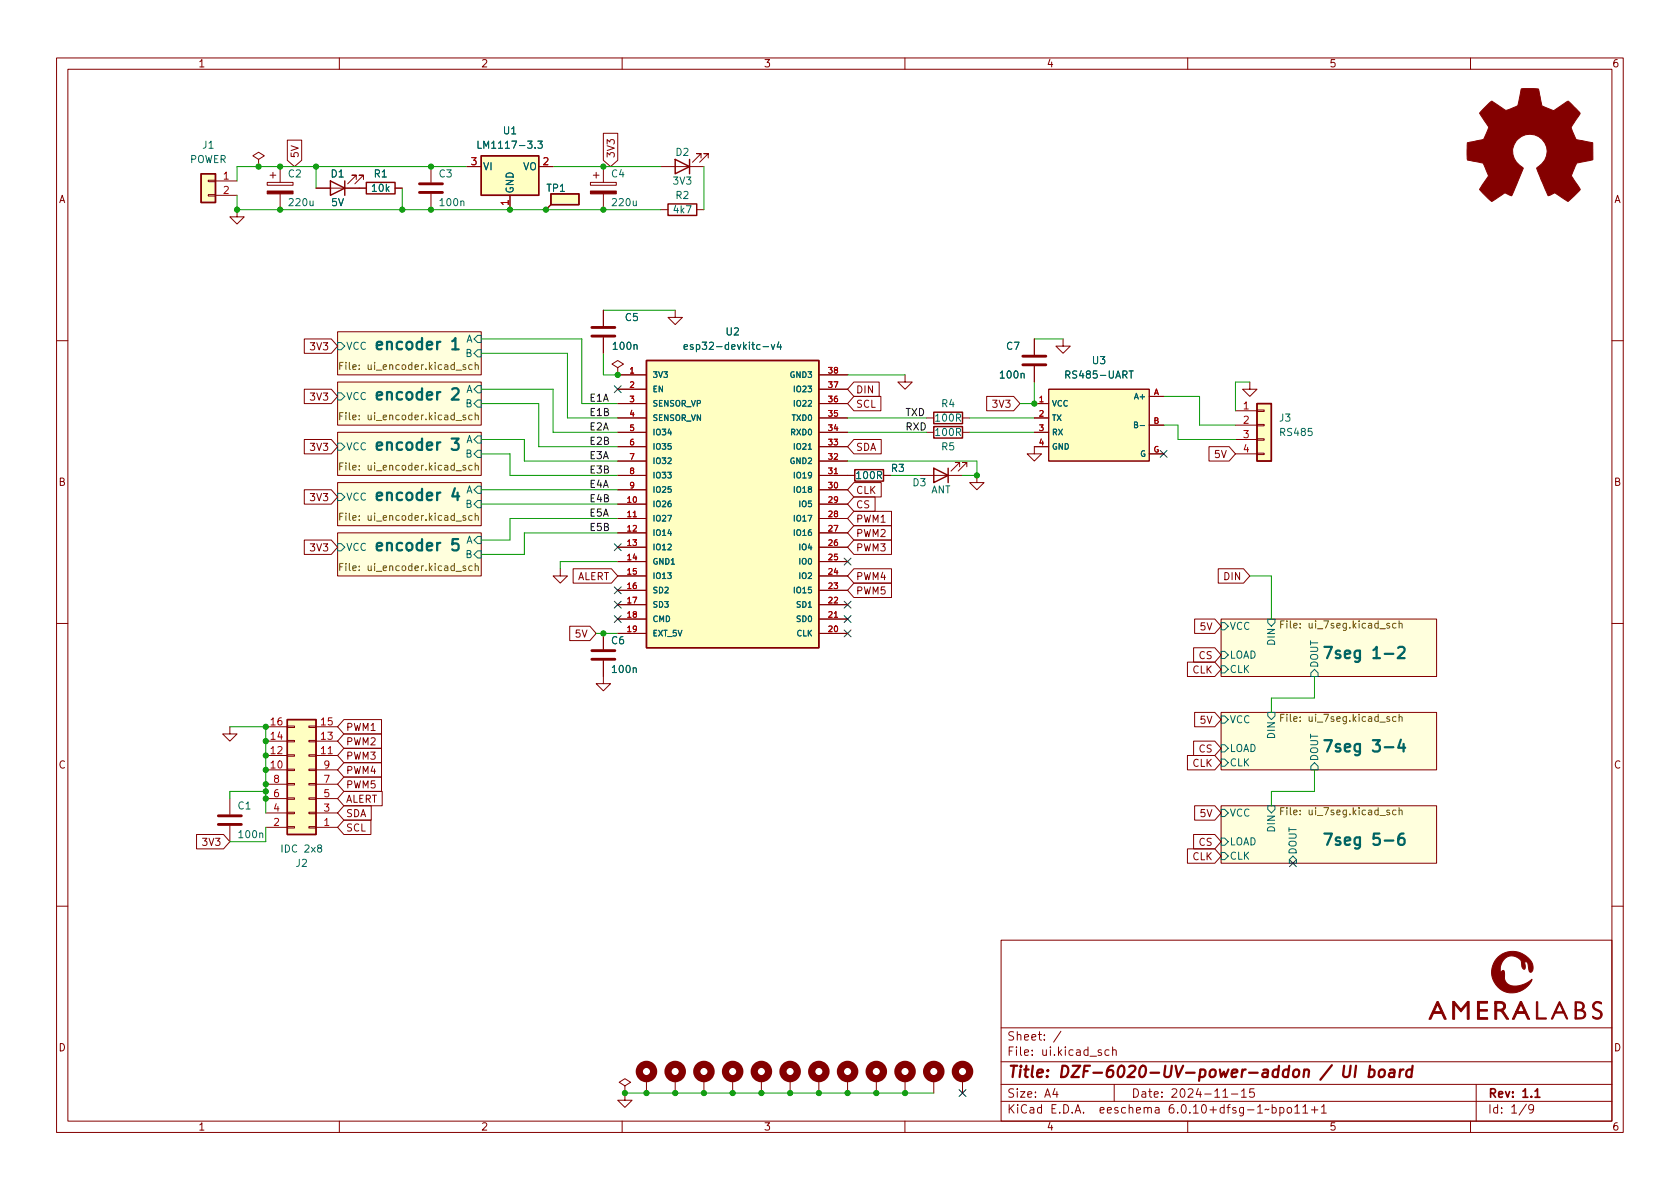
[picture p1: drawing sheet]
<svg xmlns="http://www.w3.org/2000/svg" width="297mm" height="210mm" viewBox="0 0 297 210" stroke-linecap="round" stroke-linejoin="round" font-family="sans-serif">
<g fill="none" stroke="#840000" stroke-width=".18">
<path d="M10 10.2h277v190.1h-277zM12 12.2h273v186.1h-273zM60 10.2v2M110 10.2v2M160 10.2v2M210 10.2v2M260 10.2v2M36.8 34.4h1.3v.3h-1.3zM36.8 31.9h1.3v.2h-1.3zM38.1 32h3.8M38.1 34.5h3.8M41.9 37.1v1.2h1.3l-1.3 1.3-1.3-1.3h1.3"/>
<path d="M45.7 28.2l1-.6-1-.7-1 .7 1 .6v1.3M45.7 29.5h.1M47.2 32.3h4.6v.5h-4.6zM47.8 31h1M48.3 30.5v1M49.5 29.5v2.8M49.5 34.3v2.8M50.8 24.8h2.5v3.5l-1.2 1.2-1.3-1.2zM55.9 33.3h8.9M63 31.7v-.7h-.8h.8l-1.5 1.5M64.3 31.7v-.7h-.8h.8l-1.6 1.5M69.8 33.3h1.3"/>
<path d="M76.2 29.5v2.8M76.2 34.3v2.8M82.5 29.5h2.6M90.2 34.5v2.6M95.2 29.5h2.6M96.5 37.1h.1M104.4 32.3h4.6v.5h-4.6zM104.9 31h1M105.4 30.5v1M106.7 23.6h2.5v4.7l-1.3 1.2-1.2-1.2zM106.7 29.5v2.8M106.7 34.3v2.8"/>
<path d="M116.8 29.5h7.7M116.8 37.1h1.3M123.2 37.1h1.3M124 27.9v-.7h-.8h.8l-1.6 1.5M125.2 27.9v-.7h-.7h.7l-1.5 1.5M53.8 59.9h4.8l1.1 1.3-1.1 1.3h-4.8zM59.7 58.7h25.4v7.6h-25.4zM106.7 54.9v2.8M106.7 59.7v2.8M119.4 54.9v1.2h1.2l-1.2 1.3-1.3-1.3h1.3M182.9 59.9v2.8M188 59.9v1.3h1.2l-1.2 1.3-1.3-1.3h1.3"/>
<path d="M10 60.2h2M53.8 77.7h4.8l1.1 1.3-1.1 1.3h-4.8zM53.8 68.8h4.8l1.1 1.3-1.1 1.3h-4.8zM59.7 67.6h25.4v7.6h-25.4zM59.7 76.4h25.4v7.7h-25.4zM109.2 65l1-.6-1-.7-1 .7 1 .6v1.3M109.2 66.3h.1M109.2 66.3h5.1M109.2 68.8h5.1M109.2 71.4h5.1M109.2 79h5.1M109.2 76.4h5.1"/>
<path d="M109.2 73.9h5.1M144.8 66.3h5.1M144.8 68.8h5.1M144.8 71.4h5.1M144.8 79h5.1M144.8 76.4h5.1M144.8 73.9h5.1M151 77.7h4.8v2.6h-4.8l-1.1-1.3zM151 70.1h4.7v2.5h-4.7l-1.1-1.2zM151 67.6h4.4v2.5h-4.4l-1.1-1.3zM160 66.3v1.3h1.3l-1.3 1.2-1.3-1.2h1.3M163.8 76.4h1.3"/>
<path d="M163.8 73.9h1.3M170.2 76.4h1.2M170.2 73.9h1.2M174.5 70.1h4.7l1.1 1.3-1.1 1.2h-4.7zM182.9 71.4h2.5M182.9 76.4h2.5M182.9 73.9h2.5M182.9 64.8v2.8M185.4 68.8h17.8v12.7h-17.8zM185.4 79h-2.5v1.3h1.2l-1.2 1.2-1.3-1.2h1.3M203.2 70.1h2.5M203.2 75.2h2.5"/>
<path d="M213.8 79h3.5l1.1 1.3-1.1 1.2h-3.5zM218.4 75.2h3.8M218.4 72.6h3.8M218.4 77.7h3.8M221 67.6v1.2h1.2l-1.2 1.3-1.3-1.3h1.3M222.2 77.6h1.3v.2h-1.3zM222.2 75.1h1.3v.2h-1.3zM222.2 72.5h1.3v.3h-1.3zM285 60.2h2M53.8 86.6h4.8l1.1 1.3-1.1 1.2h-4.8zM53.8 95.5h4.8l1.1 1.3-1.1 1.2h-4.8zM59.7 94.2h25.4v7.6h-25.4z"/>
<path d="M59.7 85.3h25.4v7.7h-25.4zM109.2 89.1h5.1M109.2 91.7h5.1M109.2 94.2h5.1M109.2 96.8h5.1M109.2 99.3h5.1M109.2 86.6h5.1M109.2 84.1h5.1M109.2 81.5h5.1M144.8 89.1h5.1M144.8 91.7h5.1M144.8 94.2h5.1"/>
<path d="M144.8 96.8h5.1M144.8 99.3h5.1M144.8 86.6h5.1M144.8 84.1h6.3M144.8 81.5h5.1M151 87.9h3.7v2.5h-3.7l-1.1-1.3zM151 90.4h6.6v2.6h-6.6l-1.1-1.3zM151 85.3h4.8v2.6h-4.8l-1.1-1.3zM151 93h6.6v2.5h-6.6l-1.1-1.3zM151 95.5h6.6v2.5h-6.6l-1.1-1.2zM156.2 84.1h1.3M162.6 84.1h7.6"/>
<path d="M169.7 82.5v-.7h-.8h.8l-1.6 1.5M170.9 82.5v-.7h-.7h.7l-1.5 1.5M172.7 84.1v1.2h1.3l-1.3 1.3-1.3-1.3h1.3M203.2 80.3h2.5M218.4 80.3h3.8M222.2 80.1h1.3v.3h-1.3zM10 110.2h2M99.1 100.6v1.2h1.2l-1.2 1.3-1.3-1.3h1.3M100.7 110.7h3.6l1.1 1.3-1.1 1.3h-3.6zM101.3 100.6h6.8l1.1 1.2-1.1 1.3h-6.8zM106.7 116.8v4.1h1.2l-1.2 1.3-1.3-1.3h1.3M106.7 112v2.8"/>
<path d="M109.2 101.8h5.1M109.2 104.4h5.1M109.2 106.9h5.1M109.2 109.5h5.1M109.2 112h5.1M144.8 101.8h5.1M144.8 104.4h5.1M144.8 106.9h5.1M144.8 109.5h5.1M144.8 112h5.1M151 103.1h6.6v2.6h-6.6l-1.1-1.3zM151 100.6h6.6v2.5h-6.6l-1.1-1.3z"/>
<path d="M210 117.1h4.8l1.1 1.3-1.1 1.2h-4.8zM211 114.5h3.8l1.1 1.3-1.1 1.3h-3.8zM211.2 109.5h3.6l1.1 1.2-1.1 1.3h-3.6zM215.4 100.6h4.5l1.1 1.2-1.1 1.3h-4.5zM215.9 109.5h38.1v10.1h-38.1zM285 110.2h2M40.6 128.5v1.3h1.3l-1.3 1.3-1.2-1.3h1.2M47 136.1h3.8M47 133.6h3.8M47 131.1h3.8M47 128.5h3.8M47 138.7h3.8"/>
<path d="M50.8 128.4h1.3v.2h-1.3zM50.8 130.9h1.3v.3h-1.3zM50.8 133.5h1.3v.2h-1.3zM50.8 136h1.3v.3h-1.3zM50.8 138.6h1.3v.2h-1.3zM54.6 128.4h1.3v.2h-1.3zM54.6 130.9h1.3v.3h-1.3zM54.6 133.5h1.3v.2h-1.3zM54.6 136h1.3v.3h-1.3zM54.6 138.6h1.3v.2h-1.3zM55.9 136.1h3.8M55.9 133.6h3.8"/>
<path d="M55.9 131.1h3.8M55.9 128.5h3.8M55.9 138.7h3.8M60.8 134.9h6.7v2.5h-6.7l-1.1-1.3zM60.8 139.9h6.8v2.6h-6.8l-1.1-1.3zM60.8 137.4h6.7v2.5h-6.7l-1.1-1.2zM60.8 129.8h6.7v2.5h-6.7l-1.1-1.2zM60.8 127.2h6.7v2.6h-6.7l-1.1-1.3zM60.8 132.3h6.7v2.6h-6.7l-1.1-1.3zM210 133.6h4.8l1.1 1.3-1.1 1.2h-4.8zM211 131.1h3.8l1.1 1.2-1.1 1.3h-3.8zM211.2 126h3.6l1.1 1.2-1.1 1.3h-3.6z"/>
<path d="M215.9 126h38.1v10.1h-38.1zM34.8 147.6h4.7l1.1 1.2-1.1 1.3h-4.7zM40.6 141.2v2.8M40.6 146v2.8M47 146.3h3.8M47 143.8h3.8M47 141.2h3.8M50.8 141.1h1.3v.2h-1.3zM50.8 143.6h1.3v.3h-1.3zM50.8 146.2h1.3v.2h-1.3zM54.6 141.1h1.3v.2h-1.3zM54.6 143.6h1.3v.3h-1.3z"/>
<path d="M54.6 146.2h1.3v.2h-1.3zM55.9 146.3h3.8M55.9 143.8h3.8M55.9 141.2h3.8M60.8 142.5h4.8v2.5h-4.8l-1.1-1.2zM60.8 145h4.8v2.6h-4.8l-1.1-1.3zM210 150.1h4.8l1.1 1.3-1.1 1.2h-4.8zM211 147.6h3.8l1.1 1.2-1.1 1.3h-3.8zM211.2 142.5h3.6l1.1 1.3-1.1 1.2h-3.6zM215.9 142.5h38.1v10.1h-38.1zM10 160.2h2M177 166.3h108v32h-108z"/>
<path d="M285 160.2h2M60 198.3v2M110 198.3v2M110.5 192l1-.6-1-.7-1 .7 1 .6v1.3M110.5 193.3h.1M110.5 193.3v1.3h1.3l-1.3 1.2-1.3-1.2h1.3M114.3 190.7v2.6M119.4 190.7v2.6M124.5 190.7v2.6M129.5 190.7v2.6M134.6 190.7v2.6M139.7 190.7v2.6"/>
<path d="M144.8 190.7v2.6M149.9 190.7v2.6M154.9 190.7v2.6M160 198.3v2M160 190.7v2.6M165.1 190.7v2.6M170.2 190.7v2.6M177 194.8h108M177 191.8h108M177 187.8h108M177 181.8h108M186.5 192.5l-.4 1h1"/>
<path d="M186.9 193v1M187.6 182.4l-1.3 1.9M194.7 185.7l-.3-.1-.3 .2 .1 .3 .5 .1v.4h-.6M196.1 185.7l-.5-.1-.2 .3v.4l.1 .3h.6M196.7 185.8l.2-.2 .4 .1 .1 .9M196.7 185.1v1.5M197 191.8v3M210 198.3v2M216.2 194h.9M217.7 193.5h1.2M219.5 193l.4-.5v1.5M219.5 194h.9"/>
<path d="M221.7 192.5h-.7l-.1 .7 .2-.1 .5 .1 .2 .2-.1 .5-.2 .1-.6-.1M224.4 196.1l-.3 .2-.2-.2-.3 .2M224.9 195.9l.5-.1 .2 .3v.4l-.1 .3h-.6M224.9 195.3v1.5M226.3 195.9l.4-.1 .3 .3v.4l-.1 .3h-.6M226.3 195.8v1.5M227.7 195.9l.4-.1 .3 .3v.4l-.3 .3h-.4l-.1-.3v-.4zM228.9 195.8l.5-.5v1.5M228.9 196.8h.9M230.4 195.8l.4-.5v1.5M230.4 196.8h.8M231.9 196.3h1.1"/>
<path d="M232.4 195.7v1.1M233.6 195.8l.5-.5v1.5M233.6 196.8h.9M260 198.3v2M261 191.8v6.5M269.9 195.3l-1.3 1.9M271.2 196l-.3 .3h-.3l-.3-.3 .1-.6 .5-.1 .2 .2a.99 .99 0 0 1-.4 1.3h-.3"/>
</g>
<path d="M271.4 193l.4-.5v1.5M271.4 194h.9" fill="none" stroke="#840000" stroke-width=".3"/>
<path d="M237.7 188.5l-.2 1.6 .1 .3a.66 .66 0 0 0 1-.3l.2-1.6M239.8 188.5l-.3 2M242.1 189.2l.2-.1 .6 .1 .2 .3-.1 .6a.66 .66 0 0 1-1 .3M242.2 188.5l-.2 2M243.9 189.3a.52 .52 0 0 1 .6-.2 .52 .52 0 0 1 .4 .4l-.1 .6a.55 .55 0 0 1-.5 .4 .55 .55 0 0 1-.5-.4zM245.8 189.2l.2-.1 .5 .1v1.3M246.6 189.6l-.7 .1a.4 .4 0 0 0-.3 .3 .4 .4 0 0 0 .2 .5l.7-.1M247.6 189.1l-.2 1.4M248.2 189.1l-.4 .1-.3 .3M249.7 189.2a.66 .66 0 0 0-1 .3l-.1 .6 .2 .3 .1 .1 .6-.1M249.8 188.5l-.3 2" fill="none" stroke="#840000" stroke-width=".4"/>
<g fill="#ffd" stroke="#ffd" stroke-width=".18">
<path d="M59.7 58.7h25.4v7.6h-25.4z"/>
<path d="M59.7 94.2h25.4v7.6h-25.4z"/>
<path d="M59.7 85.3h25.4v7.7h-25.4z"/>
<path d="M59.7 67.6h25.4v7.6h-25.4z"/>
<path d="M59.7 76.4h25.4v7.7h-25.4z"/>
<path d="M215.9 142.5h38.1v10.1h-38.1z"/>
<path d="M215.9 126h38.1v10.1h-38.1z"/>
<path d="M215.9 109.5h38.1v10.1h-38.1z"/>
</g>
<g fill="none" stroke="#006464" stroke-width=".18">
<path d="M84.5 25v1.2h.6M95.1 25h.8l-.4 .4 .3 .2v.5l-.2 .1-.5-.1M84.5 59.3h.6v1.3h-.6l-.7-.7zM59.7 60.6h.6l.7 .6-.7 .6h-.6zM59.7 69.5h.6l.7 .6-.7 .6h-.6zM59.7 78.4h.6l.7 .6-.7 .6h-.6zM84.5 61.8h.6v1.3h-.6l-.7-.6zM84.5 68.2h.6v1.3h-.6l-.7-.7zM84.5 70.7h.6v1.3h-.6l-.7-.6zM84.5 77.1h.6v1.3h-.6l-.7-.7zM84.5 79.6h.6v1.3h-.6l-.7-.6zM121 61.4l.6-.2-.1-.2-.4-.1-.1 .2v.6h.5"/>
<path d="M136.4 60.9l.3 .9 .3-.9M137.7 60.5l-.3 .9h.8M138 60.9v.9M199.6 65.6h.8M200.6 75.1h.4l.1-.4-.5-.1v1h.4l.2-.3-.3-.2M59.7 96.1h.6l.7 .7-.7 .6h-.6zM59.7 87.2h.6l.7 .7-.7 .6h-.6zM84.5 94.9h.6v1.2h-.6l-.7-.6zM84.5 97.4h.6v1.3h-.6l-.7-.7zM84.5 86h.6v1.2h-.6l-.7-.6zM84.5 88.5h.6v1.3h-.6l-.7-.7zM215.9 115.2h.6l.7 .6-.7 .7h-.6z"/>
<path d="M215.9 117.7h.6l.7 .7-.7 .6h-.6zM215.9 110.1h.6l.7 .6-.7 .7h-.6zM224.2 109.5h1.2v.6l-.6 .6-.6-.6zM232.4 118.4l.6 .6v.6h-1.2v-.6zM215.9 131.7h.6l.7 .6-.7 .7h-.6zM215.9 134.2h.6l.7 .7-.7 .6h-.6zM215.9 126.6h.6l.7 .6-.7 .7h-.6zM224.2 126h1.2v.6l-.6 .6-.6-.6zM232.4 134.9l.6 .6v.6h-1.2v-.6zM215.9 148.2h.6l.7 .6-.7 .7h-.6zM215.9 150.7h.6l.7 .7-.7 .6h-.6zM215.9 143.1h.6l.7 .7-.7 .6h-.6z"/>
<path d="M224.2 142.5h1.2v.6l-.6 .7-.6-.7zM228.6 151.4l.6 .6v.6h-1.2v-.6z"/>
</g>
<path d="M80 61.8h1.1M234.2 114.4h1.3l-.9 2M247.2 114.6l.3-.2h.5a.54 .54 0 0 1 .3 .8l-1.2 1.2h1.3M234.2 130.9h1.3l-.9 2M247.7 130.8l-.5 1.4h1.3M248.2 131.6v1.3M234.2 147.4h1.3l-.9 2M248.2 147.4a.79 .79 0 0 0-1 .9v.7l.2 .3 .6 .1 .3-.2 .1-.7-.2-.2-.6-.1-.4 .3" fill="none" stroke="#006464" stroke-width=".4"/>
<g fill="none" stroke="#725600" stroke-width=".18">
<path d="M60.1 64.7h.4M60.1 73.6h.4M60.7 64.1h-.6v1.2M60.7 73h-.6v1.2M83.5 64.6l-.4-.1-.2 .2 .1 .6h.5M83.5 73.4h-.4l-.2 .2 .1 .6h.5M84 64.6l.2-.1 .3 .1 .1 .7M84 73.5l.2-.1h.3l.1 .8M84 64.1v1.2M84 73v1.2M60.1 91.3h.4M60.1 82.5h.4"/>
<path d="M60.7 99.6h-.6v1.3M60.7 90.7h-.6v1.3M60.7 81.9h-.6v1.2M83.5 91.2h-.4l-.2 .2 .1 .6h.5M83.5 82.3h-.4l-.2 .2 .1 .6h.5M84 91.3l.2-.1h.3l.1 .8M84 82.4l.2-.1h.3l.1 .8M84 81.9v1.2M84 90.7v1.3M84 99.6v1.3M60.1 100.2h.4M83.5 100.1h-.4l-.2 .2 .1 .5h.5"/>
<path d="M84 100.2l.2-.1h.3l.1 .8M226.4 110.4h.5M227 109.8h-.6v1.3M246.8 110.3l-.3-.1-.3 .3 .1 .5h.5M247.4 110.3l.1-.1 .4 .1v.8M247.4 109.8v1.3M226.4 126.9h.5M227 126.3h-.6v1.3M246.8 126.8l-.3-.1-.3 .3 .1 .5h.5M247.4 126.8l.1-.1 .4 .1v.8M247.4 126.3v1.3M226.4 143.4h.5"/>
<path d="M227 142.8h-.6v1.3M246.8 143.3l-.3-.1-.3 .3 .1 .5h.5M247.4 143.4l.1-.2 .4 .1v.8M247.4 142.8v1.3"/>
</g>
<g fill="#ffffc2" stroke="#ffffc2" stroke-width=".18">
<path d="M114.3 63.7h30.5v50.8h-30.5z"/>
<path d="M85.1 27.6h10.1v6.9h-10.1z"/>
<path d="M185.4 68.8h17.8v12.7h-17.8z"/>
<path d="M222.2 71.4h2.6v10.1h-2.6z"/>
<path d="M35.6 30.7h2.5v5.1h-2.5z"/>
<path d="M97.4 34.3h5v1.9h-5z"/>
<path d="M50.8 127.2h5.1v20.4h-5.1z"/>
</g>
<g fill="none" stroke="#840000" stroke-width=".25">
<path d="M35.6 30.7h2.5v5.1h-2.5zM58.4 32l2.6 1.3-2.6 1.2zM61 32v2.5M64.8 32.3h5v2h-5zM85.1 27.6h10.1v6.9h-10.1zM97.4 34.3h5v1.9h-5zM97.4 36.2l-.9 .9M118.1 36.1h5.1v2h-5.1zM119.4 28.2l2.5 1.3-2.5 1.2zM121.9 28.2v2.5M114.3 63.7h30.5v50.8h-30.5zM165.1 75.4h5.1v2.1h-5.1z"/>
<path d="M165.1 72.9h5.1v2h-5.1zM222.2 71.4h2.6v10.1h-2.6zM151.1 83.1h5.1v2h-5.1zM165.1 82.8l2.5 1.3-2.5 1.2zM167.6 82.8v2.5M50.8 127.2h5.1v20.4h-5.1z"/>
</g>
<g fill="#840000" stroke="#840000" stroke-width=".18">
<path d="M262.3 19.3l1.5-1.4 2.3 1.6a4.7 4.7 0 0 0 2.3-.8l.6-3h2.9a.92 .92 0 0 1 .3 1l.4 2 2.1 .9 2.4-1.7a.97 .97 0 0 1 .9 .6l1.4 1.6-1.5 2.3-.1 .2 .2 .6 .7 1.5 2.9 .5v3l-2.8 .6-.9 2.3 1.5 2.4-1.5 1.5a.81 .81 0 0 1-.8 .6l-2.2-1.5-1.2 .5-2-4.9a3.1 3.1 0 0 0 1.8-3.4 3.1 3.1 0 0 0-3-2.6 3.1 3.1 0 0 0-3 2.5 3.1 3.1 0 0 0 1.7 3.4l.1 .1-2 4.9-1.1-.4a3.5 3.5 0 0 0-1.6 .9l-.8 .5-2.1-2a.93 .93 0 0 1 .4-.9l1.1-1.6-.9-2.1a3.7 3.7 0 0 0-1.9-.5l-1-.3v-2.8a.87 .87 0 0 1 .9-.3l2-.5 .6-1.3a.82 .82 0 0 0 .1-1.2l-1.4-2.1z"/>
<path d="M47.2 33.8h4.6v.5h-4.6z"/>
<path d="M104.4 33.8h4.6v.5h-4.6z"/>
<path d="M271.6 177.1h.3v2.9h1.5v.2h-1.8z"/>
<path d="M261.2 177.1h1.8v.3h-1.4v1.1h1.4v.3h-1.4v1.1l1.4 .1v.2h-1.8z"/>
<path d="M256.8 177.1h.3l1.2 1.4 1.2-1.4h.3v3.1h-.4v-2.6l-1.1 1.3-1.1-1.3v2.6h-.4z"/>
<path d="M254.1 177.1h.2l1.4 3.1h-.3l-.5-1h-1.4l-.5 1h-.3l.6-1.3h1.5l-.6-1.2-.6 1.2h-.3z"/>
<path d="M268.8 177.1h.2l1.5 3.1h-.4l-.5-1h-1.4l-.5 1h-.3l.6-1.3h1.5l-.6-1.2-.6 1.2h-.3z"/>
<path d="M278.5 177.1h.4a.82 .82 0 0 1 1.1 .4 .82 .82 0 0 1-.3 1.1 .82 .82 0 0 1 .7 1 .82 .82 0 0 1-1.1 .6h-.8v-.2h.7a.67 .67 0 0 0 .9-.6 .67 .67 0 0 0-.9-.7h-.5v1.3h-.2v-1.4a1.27 1.27 0 0 0 1.3-.5 .64 .64 0 0 0-.7-.8h-.4v1.3h-.2z"/>
<path d="M264.3 177.1h.6a.92 .92 0 0 1 1 .3 .92 .92 0 0 1 .1 1l-.3 .3 1 1.5h-.3l-.6-.8a.98 .98 0 0 0-1.2-.6v1.4h-.3v-2.8h.3v1.1a.97 .97 0 0 0 1.3-.6 .63 .63 0 0 0-.9-.5h-.7z"/>
<path d="M275.7 177.1l1.5 3.1a.32 .32 0 0 1-.4-.4l-.3-.7-1.5 .1-.5 1h-.2l.5-1.3h1.6l-.6-1.3-.7 1.3h-.3z"/>
<path d="M281.8 177.3a.98 .98 0 0 1 1.4 .1l-.1 .1a.71 .71 0 0 0-.8-.2 .71 .71 0 0 0-.4 .8l.3 .3a1.27 1.27 0 0 1 1.1 1.1 .92 .92 0 0 1-.7 .7 .92 .92 0 0 1-1-.4v-.1a.79 .79 0 0 0 .8 .3 .79 .79 0 0 0 .6-.5 .7 .7 0 0 0-.7-.8 .82 .82 0 0 1-.7-.5 .82 .82 0 0 1 .2-.9z"/>
<path d="M264.9 169.2a3.8 3.8 0 0 1 6.1 1.6 .79 .79 0 0 1-.4 1.1 1.76 1.76 0 0 1-.4-1.4 .33 .33 0 0 0-.2-.4 .33 .33 0 0 0-.4 .2 .78 .78 0 0 1-.2 1.1l-.2-.3-.2-.5a1.27 1.27 0 0 0-1.1-1.4 2.15 2.15 0 0 0-2.6 2.1v.7a.35 .35 0 0 1 .3-.3 .35 .35 0 0 1 .4 .1v.4a1.75 1.75 0 0 0 2.2 2.2 4.6 4.6 0 0 0 2.7-1.2 3.7 3.7 0 0 1-5.5 1.8 3.7 3.7 0 0 1-.5-5.8z"/>
</g>
<path d="M74.2 34h4M74.2 32.5h4M104.6 59.4h4.1M104.6 57.9h4.1M180.8 64.5h4.1M180.8 63h4.1M104.6 116.6h4.1M104.6 115.1h4.1M38.6 145.8h4.1M38.6 144.3h4.1" fill="none" stroke="#840000" stroke-width=".51"/>
<g fill="none" stroke="#840000" stroke-width="1.3">
<circle cx="114.3" cy="189.5" r="1.27"/>
<circle cx="119.4" cy="189.5" r="1.27"/>
<circle cx="124.5" cy="189.5" r="1.27"/>
<circle cx="129.5" cy="189.5" r="1.27"/>
<circle cx="134.6" cy="189.5" r="1.27"/>
<circle cx="139.7" cy="189.5" r="1.27"/>
<circle cx="144.8" cy="189.5" r="1.27"/>
<circle cx="149.9" cy="189.5" r="1.27"/>
<circle cx="154.9" cy="189.5" r="1.27"/>
<circle cx="160" cy="189.5" r="1.27"/>
<circle cx="165.1" cy="189.5" r="1.27"/>
<circle cx="170.2" cy="189.5" r="1.27"/>
</g>
<g fill="none" stroke="#009600" stroke-width=".18">
<path d="M41.9 34.5v2.6h74.9M55.9 29.5v3.8M71.1 33.3v3.8M82.5 29.5h-40.6v2.5M97.8 29.5h19M124.5 29.5v7.6M85.1 59.9h17.8v11.5h6.3M106.7 54.9h12.7M182.9 59.9h5.1M85.1 68.8h12.7v7.6h11.4M85.1 77.7h7.6v3.8h16.5M85.1 62.5h15.2v11.4h8.9"/>
<path d="M85.1 71.4h10.1v7.6h14M106.7 62.5v3.8h2.5M149.9 76.4h13.9M149.9 73.9h13.9M149.9 66.3h10.1M171.4 76.4h11.5M171.4 73.9h11.5M182.9 67.6v3.8h-2.6M205.7 70.1h6.4v5.1h6.3M205.7 75.2h2.6v2.5h10.1M221 67.6h-2.6v5M85.1 80.3h5.1v3.8h19"/>
<path d="M85.1 86.6h24.1M85.1 89.1h24.1M109.2 99.3h-10.1v1.3M109.2 91.7h-19v3.8h-5.1M109.2 94.2h-16.5v3.8h-7.6M149.9 81.5h22.8v2.6h-2.5M157.5 84.1h5.1M105.4 112h3.8M221 101.8h3.8v7.7M232.4 119.6v3.8h-7.6v2.6M40.6 128.5h6.4v15.3M47 139.9h-6.4v1.3"/>
<path d="M232.4 136.1v3.8h-7.6v2.6M47 146.3v2.5h-6.4M110.5 193.3h54.6"/>
</g>
<g fill="none" stroke="#000084" stroke-width=".18">
<path d="M108.6 68.2l1.2 1.2M109.8 68.2l-1.2 1.2M205.1 79.6l1.2 1.3M206.3 79.6l-1.2 1.3M108.6 96.2l1.2 1.2M109.8 96.2l-1.2 1.2M149.3 98.7l1.2 1.2M150.5 98.7l-1.2 1.2M108.6 108.9l1.2 1.2M108.6 103.8l1.2 1.2M108.6 106.3l1.2 1.2M109.8 108.9l-1.2 1.2"/>
<path d="M109.8 103.8l-1.2 1.2M109.8 106.3l-1.2 1.2M149.3 106.3l1.2 1.2M149.3 111.4l1.2 1.2M149.3 108.9l1.2 1.2M150.5 106.3l-1.2 1.2M150.5 111.4l-1.2 1.2M150.5 108.9l-1.2 1.2M228 152l1.2 1.3M229.2 152l-1.2 1.3M169.6 192.7l1.2 1.2M170.8 192.7l-1.2 1.2"/>
</g>
<g fill="#009600" stroke="#009600" stroke-width=".18">
<circle cx="47" cy="141.2" r=".46"/>
<circle cx="47" cy="138.7" r=".46"/>
<circle cx="47" cy="139.9" r=".46"/>
<circle cx="47" cy="128.5" r=".46"/>
<circle cx="47" cy="131.1" r=".46"/>
<circle cx="47" cy="136.1" r=".46"/>
<circle cx="106.7" cy="112" r=".46"/>
<circle cx="47" cy="133.6" r=".46"/>
<circle cx="41.9" cy="37.1" r=".46"/>
<circle cx="49.5" cy="37.1" r=".46"/>
<circle cx="71.1" cy="37.1" r=".46"/>
<circle cx="45.7" cy="29.5" r=".46"/>
<circle cx="55.9" cy="29.5" r=".46"/>
<circle cx="49.5" cy="29.5" r=".46"/>
<circle cx="76.2" cy="29.5" r=".46"/>
<circle cx="76.2" cy="37.1" r=".46"/>
<circle cx="96.5" cy="37.1" r=".46"/>
<circle cx="90.2" cy="37.1" r=".46"/>
<circle cx="106.7" cy="37.1" r=".46"/>
<circle cx="109.2" cy="66.3" r=".46"/>
<circle cx="106.7" cy="29.5" r=".46"/>
<circle cx="160" cy="193.3" r=".46"/>
<circle cx="182.9" cy="71.4" r=".46"/>
<circle cx="172.7" cy="84.1" r=".46"/>
<circle cx="139.7" cy="193.3" r=".46"/>
<circle cx="144.8" cy="193.3" r=".46"/>
<circle cx="149.9" cy="193.3" r=".46"/>
<circle cx="119.4" cy="193.3" r=".46"/>
<circle cx="124.5" cy="193.3" r=".46"/>
<circle cx="129.5" cy="193.3" r=".46"/>
<circle cx="134.6" cy="193.3" r=".46"/>
<circle cx="110.5" cy="193.3" r=".46"/>
<circle cx="114.3" cy="193.3" r=".46"/>
<circle cx="154.9" cy="193.3" r=".46"/>
</g>
<g font-size="2.8" fill="#006464">
<text x="67.3" y="61.9">encoder 1</text>
<text x="67.3" y="70.8">encoder 2</text>
<text x="67.3" y="79.6">encoder 3</text>
<text x="67.3" y="88.5">encoder 4</text>
<text x="67.3" y="97.4">encoder 5</text>
<text x="235.7" y="116.5">7seg 1-2</text>
<text x="235.7" y="133">7seg 3-4</text>
<text x="235.7" y="149.5">7seg 5-6</text>
</g>
<text font-size="2.8" fill="#840000" x="178" y="190.6">Title: DZF-6020-UV-power-addon / UI board</text>
<g font-size="2.1" fill="#840000">
<text x="178" y="184">Sheet: /</text>
<text x="178" y="186.7">File: ui.kicad_sch</text>
<text x="178" y="196.9">KiCad E.D.A. eeschema 6.0.10+dfsg-1~bpo11+1</text>
<text x="178" y="194.1">Size: A4</text>
<text x="200" y="194.1">Date: 2024-11-15</text>
<text x="263" y="194.1">Rev: 1.1</text>
<text x="263" y="196.9">Id: 1/9</text>
</g>
<g font-size="1.8" fill="#840000">
<text x="35" y="11.9">1</text>
<text x="85" y="11.9">2</text>
<text x="135" y="11.9">3</text>
<text x="185" y="11.9">4</text>
<text x="235" y="11.9">5</text>
<text x="285" y="11.9">6</text>
<text x="52.8" y="28" transform="rotate(-90 52.8 28)">5V</text>
<text x="108.7" y="28" transform="rotate(-90 108.7 28)">3V3</text>
<text x="10.3" y="35.9">A</text>
<text x="285.3" y="35.9">A</text>
<text x="55.1" y="61.9">3V3</text>
<text x="55.1" y="70.8">3V3</text>
<text x="151.3" y="69.6">DIN</text>
<text x="151.3" y="72.1">SCL</text>
<text x="175.8" y="72.1">3V3</text>
<text x="55.1" y="79.7">3V3</text>
<text x="151.3" y="79.7">SDA</text>
<text x="214.8" y="81">5V</text>
<text x="10.3" y="85.9">B</text>
<text x="55.1" y="88.6">3V3</text>
<text x="151.3" y="89.9">CS</text>
<text x="151.3" y="87.3">CLK</text>
<text x="285.3" y="85.9">B</text>
<text x="151.3" y="92.4">PWM1</text>
<text x="151.3" y="95">PWM2</text>
<text x="55.1" y="97.5">3V3</text>
<text x="151.3" y="97.5">PWM3</text>
<text x="101.9" y="102.6">ALERT</text>
<text x="151.3" y="105.1">PWM5</text>
<text x="151.3" y="102.6">PWM4</text>
<text x="216.5" y="102.6">DIN</text>
<text x="101.8" y="112.7">5V</text>
<text x="212.3" y="111.5">5V</text>
<text x="210.8" y="119.1">CLK</text>
<text x="212" y="116.5">CS</text>
<text x="61.1" y="131.8">PWM2</text>
<text x="61.1" y="129.2">PWM1</text>
<text x="212.3" y="128">5V</text>
<text x="10.3" y="135.9">C</text>
<text x="61.1" y="136.9">PWM4</text>
<text x="61.1" y="134.3">PWM3</text>
<text x="210.8" y="135.6">CLK</text>
<text x="212" y="133.1">CS</text>
<text x="285.3" y="135.9">C</text>
<text x="61.1" y="141.9">ALERT</text>
<text x="61.1" y="139.4">PWM5</text>
<text x="36.1" y="149.6">3V3</text>
<text x="61.1" y="144.5">SDA</text>
<text x="61.1" y="147">SCL</text>
<text x="212" y="149.6">CS</text>
<text x="212.3" y="144.5">5V</text>
<text x="210.8" y="152.1">CLK</text>
<text x="10.3" y="185.9">D</text>
<text x="285.3" y="185.9">D</text>
<text x="35" y="199.9">1</text>
<text x="85" y="199.9">2</text>
<text x="135" y="199.9">3</text>
<text x="185" y="199.9">4</text>
<text x="235" y="199.9">5</text>
<text x="285" y="199.9">6</text>
</g>
<g font-size="1.8" fill="#006464">
<text x="89" y="23.7">U1</text>
<text x="33.5" y="28.8">POWER</text>
<text x="35.8" y="26.3">J1</text>
<text x="85.4" y="26.3">LM1117-3.3</text>
<text x="119.5" y="27.6">D2</text>
<text x="51" y="31.4">C2</text>
<text x="58.6" y="31.4">D1</text>
<text x="65.8" y="33.9">10k</text>
<text x="66.2" y="31.4">R1</text>
<text x="77.7" y="31.4">C3</text>
<text x="85.3" y="30.1">VI</text>
<text x="90.8" y="34.3" transform="rotate(-90 90.8 34.3)">GND</text>
<text x="92.4" y="30.1">VO</text>
<text x="96.7" y="33.9">TP1</text>
<text x="108.1" y="31.4">C4</text>
<text x="119.1" y="32.6">3V3</text>
<text x="119.5" y="35.2">R2</text>
<text x="51.3" y="36.4">220u</text>
<text x="58.6" y="36.4">5V</text>
<text x="77.9" y="36.4">100n</text>
<text x="108.4" y="36.4">220u</text>
<text x="119.2" y="37.7">4k7</text>
<text x="110.6" y="56.8">C5</text>
<text x="128.4" y="59.3">U2</text>
<text x="61.2" y="61.8">VCC</text>
<text x="82.4" y="60.6">A</text>
<text x="82.4" y="63.1">B</text>
<text x="108.5" y="61.8">100n</text>
<text x="122.4" y="61.8">esp32-devkitc-v4</text>
<text x="178" y="61.8">C7</text>
<text x="193.2" y="64.4">U3</text>
<text x="61.2" y="70.7">VCC</text>
<text x="82.4" y="69.5">A</text>
<text x="177" y="66.9">100n</text>
<text x="188.9" y="66.9">RS485-UART</text>
<text x="82.4" y="72">B</text>
<text x="165.5" y="77.1">100R</text>
<text x="165.5" y="74.5">100R</text>
<text x="166.5" y="72">R4</text>
<text x="226.2" y="74.5">J3</text>
<text x="226.5" y="77.1">RS485</text>
<text x="61.2" y="79.6">VCC</text>
<text x="82.4" y="78.4">A</text>
<text x="82.4" y="80.9">B</text>
<text x="157.6" y="83.4">R3</text>
<text x="166.5" y="79.6">R5</text>
<text x="61.2" y="88.5">VCC</text>
<text x="82.4" y="87.2">A</text>
<text x="82.4" y="89.8">B</text>
<text x="151.6" y="84.7">100R</text>
<text x="161.4" y="86">D3</text>
<text x="164.6" y="87.2">ANT</text>
<text x="61.2" y="97.4">VCC</text>
<text x="82.4" y="96.1">A</text>
<text x="82.4" y="98.7">B</text>
<text x="108.1" y="113.9">C6</text>
<text x="217.4" y="111.4">VCC</text>
<text x="225.4" y="114" transform="rotate(-90 225.4 114)">DIN</text>
<text x="108.4" y="119">100n</text>
<text x="217.4" y="116.5">LOAD</text>
<text x="217.4" y="119">CLK</text>
<text x="233" y="118.2" transform="rotate(-90 233 118.2)">DOUT</text>
<text x="217.4" y="127.9">VCC</text>
<text x="225.4" y="130.5" transform="rotate(-90 225.4 130.5)">DIN</text>
<text x="217.4" y="133">LOAD</text>
<text x="217.4" y="135.5">CLK</text>
<text x="233" y="134.7" transform="rotate(-90 233 134.7)">DOUT</text>
<text x="42.1" y="143.1">C1</text>
<text x="42.4" y="148.2">100n</text>
<text x="217.4" y="149.5">LOAD</text>
<text x="217.4" y="144.4">VCC</text>
<text x="225.4" y="147" transform="rotate(-90 225.4 147)">DIN</text>
<text x="50.1" y="150.7">IDC 2x8</text>
<text x="52.4" y="153.3">J2</text>
<text x="217.4" y="152">CLK</text>
<text x="229.2" y="151.2" transform="rotate(-90 229.2 151.2)">DOUT</text>
</g>
<g font-size="1.8" fill="#a90000">
<text x="83.3" y="29.2">3</text>
<text x="96" y="29.2">2</text>
<text x="39.5" y="31.7">1</text>
<text x="39.5" y="34.3">2</text>
<text x="89.9" y="36.3" transform="rotate(-90 89.9 36.3)">1</text>
<text x="219.9" y="72.4">1</text>
<text x="219.9" y="74.9">2</text>
<text x="219.9" y="77.5">3</text>
<text x="219.9" y="80">4</text>
<text x="47.9" y="130.8">14</text>
<text x="47.9" y="128.3">16</text>
<text x="56.8" y="130.8">13</text>
<text x="56.8" y="128.3">15</text>
<text x="47.9" y="135.9">10</text>
<text x="47.9" y="133.3">12</text>
<text x="56.8" y="133.3">11</text>
<text x="57.3" y="135.9">9</text>
<text x="48.4" y="143.5">4</text>
<text x="48.4" y="141">6</text>
<text x="48.4" y="138.4">8</text>
<text x="57.3" y="143.5">3</text>
<text x="57.3" y="141">5</text>
<text x="57.3" y="138.4">7</text>
<text x="48.4" y="146">2</text>
<text x="57.3" y="146">1</text>
</g>
<g font-size="1.8" fill="#725600">
<text x="61" y="65.4">File: ui_encoder.kicad_sch</text>
<text x="61" y="74.3">File: ui_encoder.kicad_sch</text>
<text x="61" y="83.2">File: ui_encoder.kicad_sch</text>
<text x="61" y="92.1">File: ui_encoder.kicad_sch</text>
<text x="61" y="101">File: ui_encoder.kicad_sch</text>
<text x="227.3" y="111.1">File: ui_7seg.kicad_sch</text>
<text x="227.3" y="127.6">File: ui_7seg.kicad_sch</text>
<text x="227.3" y="144.1">File: ui_7seg.kicad_sch</text>
</g>
<g font-size="1.8" fill="#0f0f0f">
<text x="104.1" y="71">E1A</text>
<text x="104.1" y="73.6">E1B</text>
<text x="104.1" y="76.1">E2A</text>
<text x="160" y="73.6">TXD</text>
<text x="160" y="76.1">RXD</text>
<text x="104.1" y="83.7">E3B</text>
<text x="104.1" y="81.2">E3A</text>
<text x="104.1" y="78.6">E2B</text>
<text x="104.1" y="88.8">E4B</text>
<text x="104.1" y="86.3">E4A</text>
<text x="104.1" y="91.3">E5A</text>
<text x="104.1" y="93.9">E5B</text>
</g>
<g font-size="1.4" fill="#a90000">
<text x="111.4" y="66">1</text>
<text x="111.4" y="68.6">2</text>
<text x="111.4" y="71.1">3</text>
<text x="146.5" y="71.1">36</text>
<text x="146.5" y="68.6">37</text>
<text x="146.5" y="66">38</text>
<text x="183.8" y="71.1">1</text>
<text x="204" y="69.8">A</text>
<text x="111.4" y="73.7">4</text>
<text x="111.4" y="76.2">5</text>
<text x="146.5" y="76.2">34</text>
<text x="146.5" y="73.7">35</text>
<text x="183.8" y="73.7">2</text>
<text x="183.8" y="76.2">3</text>
<text x="204" y="74.9">B</text>
<text x="111.4" y="78.7">6</text>
<text x="111.4" y="81.3">7</text>
<text x="111.4" y="83.8">8</text>
<text x="146.5" y="83.8">31</text>
<text x="146.5" y="81.3">32</text>
<text x="146.5" y="78.7">33</text>
<text x="183.8" y="78.7">4</text>
<text x="203.9" y="80">G</text>
<text x="111" y="88.9">10</text>
<text x="111.4" y="86.4">9</text>
<text x="146.5" y="88.9">29</text>
<text x="146.5" y="86.4">30</text>
<text x="111" y="91.4">11</text>
<text x="111" y="94">12</text>
<text x="146.5" y="94">27</text>
<text x="146.5" y="91.4">28</text>
<text x="111" y="96.5">13</text>
<text x="111" y="99.1">14</text>
<text x="111" y="101.6">15</text>
<text x="146.5" y="101.6">24</text>
<text x="146.5" y="99.1">25</text>
<text x="146.5" y="96.5">26</text>
<text x="111" y="104.1">16</text>
<text x="111" y="106.7">17</text>
<text x="146.5" y="106.7">22</text>
<text x="146.5" y="104.1">23</text>
<text x="111" y="109.2">18</text>
<text x="111" y="111.8">19</text>
<text x="146.5" y="111.8">20</text>
<text x="146.5" y="109.2">21</text>
</g>
<g font-size="1.4" fill="#006464">
<text x="115.3" y="66.8">3V3</text>
<text x="115.3" y="69.3">EN</text>
<text x="115.3" y="71.9">SENSOR_VP</text>
<text x="139.8" y="66.8">GND3</text>
<text x="140.7" y="71.9">IO22</text>
<text x="140.7" y="69.3">IO23</text>
<text x="185.9" y="71.9">VCC</text>
<text x="200.8" y="70.6">A+</text>
<text x="115.3" y="74.4">SENSOR_VN</text>
<text x="115.3" y="77">IO34</text>
<text x="140" y="77">RXD0</text>
<text x="140.1" y="74.4">TXD0</text>
<text x="185.9" y="74.4">TX</text>
<text x="185.9" y="77">RX</text>
<text x="201.2" y="75.7">B-</text>
<text x="115.3" y="79.5">IO35</text>
<text x="115.3" y="82">IO32</text>
<text x="139.8" y="82">GND2</text>
<text x="140.7" y="79.5">IO21</text>
<text x="185.9" y="79.5">GND</text>
<text x="201.6" y="80.8">G</text>
<text x="115.3" y="89.7">IO26</text>
<text x="115.3" y="84.6">IO33</text>
<text x="115.3" y="87.1">IO25</text>
<text x="140.7" y="87.1">IO18</text>
<text x="140.7" y="84.6">IO19</text>
<text x="141.5" y="89.7">IO5</text>
<text x="115.3" y="92.2">IO27</text>
<text x="115.3" y="94.7">IO14</text>
<text x="140.7" y="94.7">IO16</text>
<text x="140.7" y="92.2">IO17</text>
<text x="115.3" y="97.3">IO12</text>
<text x="115.3" y="99.8">GND1</text>
<text x="141.5" y="99.8">IO0</text>
<text x="141.5" y="97.3">IO4</text>
<text x="115.3" y="102.4">IO13</text>
<text x="115.3" y="104.9">SD2</text>
<text x="115.3" y="107.4">SD3</text>
<text x="140.7" y="104.9">IO15</text>
<text x="141" y="107.4">SD1</text>
<text x="141.5" y="102.4">IO2</text>
<text x="115.3" y="110">CMD</text>
<text x="115.3" y="112.5">EXT_5V</text>
<text x="140.9" y="112.5">CLK</text>
<text x="141" y="110">SD0</text>
</g>
</svg>
